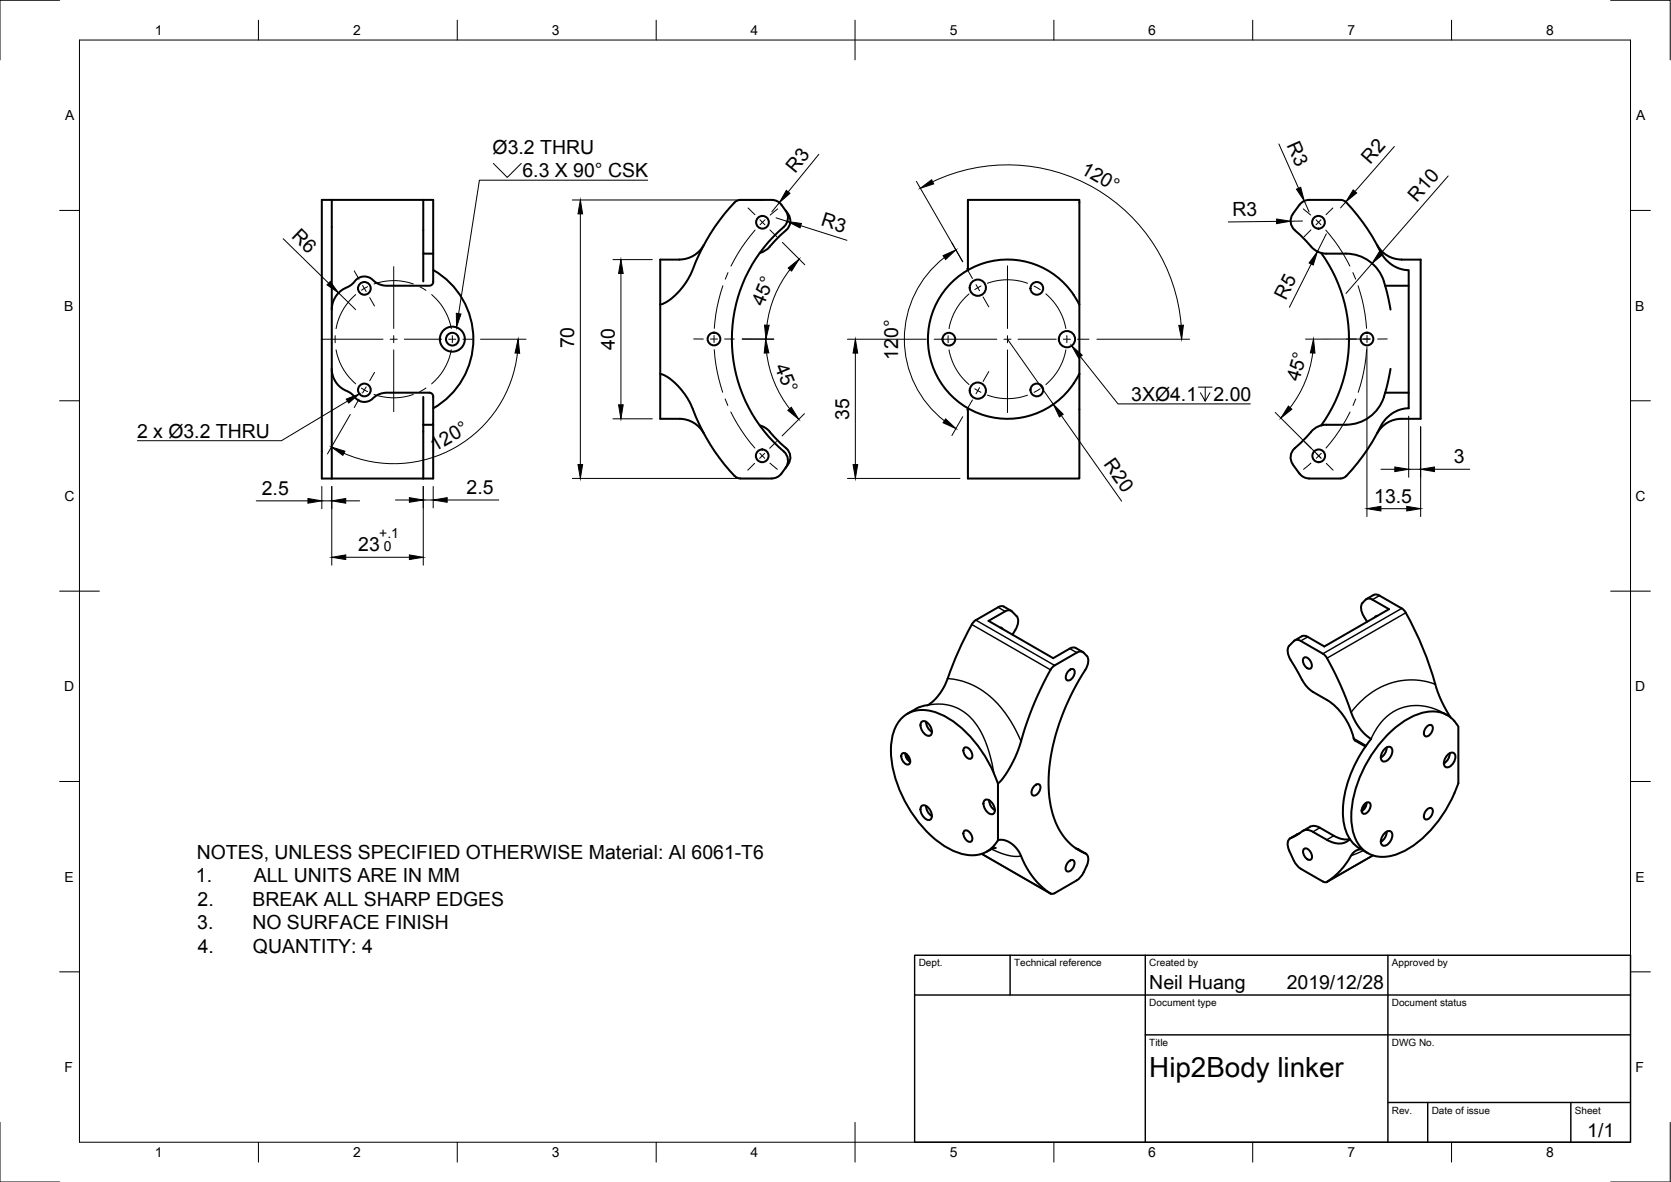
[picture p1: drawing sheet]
<svg xmlns="http://www.w3.org/2000/svg" width="420mm" height="297mm" viewBox="0 0 420 297" stroke-linecap="round" stroke-linejoin="round" font-family="sans-serif">
<g fill="none" stroke="#000" stroke-width=".51">
<path d="M83.4 50.2v70.1M106.4 50.2v13.5h2.5M184.7 50.9a55.2 55.2 0 0 0-11.1 18.2l-.3 .6a13.6 13.6 0 0 1-7.3 6.8M184.7 50.9l.7-.5 .8-.2h7.9l1.3 .4a5.4 5.4 0 0 1 2.2 2.4l.6 .8M197.6 53a3 3 0 0 1-.5 4 37.1 37.1 0 0 0 .4 56.9 3 3 0 0 1 .1 3.6M198.2 53.8a3 3 0 0 1-.5 4l-4.9 4.9-1.8 .9M325.1 53.8a2.99 2.99 0 0 0 .5 4l4.1 4.2M329.2 50.2h7.9l.8 .2a43 43 0 0 1 9.2 12.8 8.1 8.1 0 0 0 7.1 4.7v34.7a8.1 8.1 0 0 0-7.1 4.7 48.3 48.3 0 0 1-8.9 12.6l-1.1 .3-7.9 .1M329.2 50.2l-1 .2-1.1 .7-2 2.7M106.4 63.7v7M108.9 63.7v7a1 1 0 0 1-1 1.1h-10.9l-1.7-.4-1.2-.7a3.3 3.3 0 0 0-5.4 .6l-.9 .7a6.2 6.2 0 0 0-4.4 5.8M108.9 63.7v-13.5h-28v70.1h28v-13.5"/>
<path d="M109 67.9a20 20 0 0 1 0 34.7M170.8 65.2h-4.8v28.7M177 61.5a7 7 0 0 1-6.2 3.7M243.4 67.9v-17.7h28v26.3M270 74.2l1.4 2.3v17.4M270 74.1a20 20 0 0 0-29.9-3.9 20 20 0 0 0 0 30.1 20 20 0 0 0 29.9-4M329.7 62l1.4 1.1 1.2 .5 1.2 .1a20 20 0 0 1 8.1 .5 10 10 0 0 1 6.4 6.5M332.2 63.6a37 37 0 0 1 0 43.3M346.3 61.5a7.1 7.1 0 0 0 6.1 3.7h4.8v40h-4.8a7 7 0 0 0-6.1 3.7M348 70.7l.8 2.9 .8 4.2M348.3 71.8h5.9M83.4 92.7a6.3 6.3 0 0 0 4.5 5.9l.9 .7a3.3 3.3 0 0 0 5.6 .3l1.4-.7 1.2-.2h10.9a.98 .98 0 0 1 1 1.1v7h-2.5"/>
<path d="M106.4 99.8v7M348 99.8a10 10 0 0 1-9.6 6.9l-6.1 .2-1.7 .8-.9 .8M349.6 92.7l-1.3 6M354.2 98.7h-5.9l-.3 1.1M106.4 106.8v13.5M170.8 105.2h-4.8v-11.3l1.8 .8 1.7 1.3a18.2 18.2 0 0 1 4.7 6.9 49.9 49.9 0 0 0 10.5 16.7M170.8 105.2a7 7 0 0 1 6.2 3.7M191 106.9l1.4 .6 1.2 1M193.5 108.5l2.7 2.9a4.5 4.5 0 0 1 2.5 3.5l-.2 1.2-.3 .6M197.6 117.5a5 5 0 0 1-2.6 2.6l-.9 .2-7.9-.1-.8-.1-.7-.5M198.2 116.7l-.6 .8M243.4 102.6v17.7h28v-17.4"/>
<path d="M325.1 116.7l2 2.7 1.1 .7 1 .1M329.7 108.5l-2.7 2.9a4.6 4.6 0 0 0-2.5 3.5l.3 1.2 .3 .6M245.4 155.8l-.3 .2a33.4 33.4 0 0 0-4.1 7.6l-3.3 8.4-1 1.7a10.4 10.4 0 0 1-3.5 3.5M251.5 157.7l.6 .4M252.5 152.5l1.7 1M252.5 152.4a1.49 1.49 0 0 0-1.5 .2l-5.6 3.2M255.6 154.8a3.6 3.6 0 0 1-.7 4.1l-.3 .6M255.6 154.9l-1.1-1.2a1.33 1.33 0 0 0-1.8-.1l-4.1 2.4 16.2 9.4 4.2-2.4a1.49 1.49 0 0 1 1.5-.2l1.7 1.1M343 155l.8 1.3M343.4 150.7a2.87 2.87 0 0 0-.4 4.3M343.4 150.7a1.31 1.31 0 0 1 1.7 0l4.1 2.4-16.2 9.4-4.2-2.5a1.47 1.47 0 0 0-1.5-.1l-1.7 1M343.6 150.5l1.8-1a1.47 1.47 0 0 1 1.5 .2l5.8 3.4a37 37 0 0 1 4.5 8.5 98.4 98.4 0 0 1 4.2 11.8l1.2 3.1 2.2 3.8"/>
<path d="M346.3 154.8l-.6 .3M233.2 177.2l-2 .5-3 1.7M265.2 167.2l-.3 .2a38.2 38.2 0 0 0-4.7 9 79.8 79.8 0 0 0-3.7 10.5l-.7 2.3-1.4 2.9-1.6 2.6-1.9 2.2M268.7 168.5a.82 .82 0 0 1 1.5 0 2.08 2.08 0 0 1-1.8 2.5 1.38 1.38 0 0 1 0-2.1zM272.5 164a1.31 1.31 0 0 0-1.7 0l-5.6 3.2M272.5 164a2.89 2.89 0 0 1 .4 4.3 53.9 53.9 0 0 0-9.2 29.7 20 20 0 0 0 5.5 14.1l2.9 2a1.89 1.89 0 0 1 1.4 2.8l-1 2.3M324.5 165.8l2.9 5.1M325.3 161.1a3 3 0 0 0-.8 4.7M325.3 161.1a1.31 1.31 0 0 1 1.8 0l5.5 3.2M327.4 170.9l1 1.5 1.7 1.5a19.3 19.3 0 0 1 6.7 4.7l1.3 1.7 1.1 2 1.2 3.2M327.8 165.3a1.38 1.38 0 0 1 1.8 1.1 .96 .96 0 0 1 .3 1 .96 .96 0 0 1-.8 .7 2.08 2.08 0 0 1-1.3-2.8zM332.6 164.3l.3 .2a46.4 46.4 0 0 1 5.6 11l1.4 4 1.1 2.2a10.6 10.6 0 0 0 3.8 4 29.9 29.9 0 0 0-7.1 19.9 9.6 9.6 0 0 0 6.2 8.8"/>
<path d="M363 179.2l.9 .5M226.8 189.4a1.38 1.38 0 0 1 1.9 1 .96 .96 0 0 1 .2 1.1 .96 .96 0 0 1-.8 .6 2.08 2.08 0 0 1-1.3-2.7zM227.6 189.3a2.44 2.44 0 0 0 1.3 2.2M227.9 189.5l1 1.7M231.7 181.4a1.66 1.66 0 0 1 2.2 1.1 1.67 1.67 0 0 1-.2 2.4 2.55 2.55 0 0 1-2-3.5zM232.8 181.4a3.2 3.2 0 0 0 1.5 2.5M242.5 188a1.38 1.38 0 0 1 1.8 1 .96 .96 0 0 1 .3 1 .96 .96 0 0 1-.9 .7 2.08 2.08 0 0 1-1.2-2.7zM249.9 194.4l1 2.5v14.2M249.9 194.4a29.2 29.2 0 0 0-13.4-14.9 8.5 8.5 0 0 0-9.7 .9 12 12 0 0 0-2.7 9.6 31.6 31.6 0 0 0 13.8 22.9 10.7 10.7 0 0 0 9.4 1.5 8.1 8.1 0 0 0 3.6-3.3M260.1 197.5a.82 .82 0 0 1 1.5 0 2.08 2.08 0 0 1-1.8 2.4 1.38 1.38 0 0 1 0-2.1zM340.3 185.5l.4 .6 2.6 1.5M348.3 188.1a1.04 1.04 0 0 1 1.4-.3 1.04 1.04 0 0 1 .4 1.4l-.4 .9a1.66 1.66 0 0 1-2.2 1.1 2.44 2.44 0 0 1 .8-3.1z"/>
<path d="M348.7 184.9a18.1 18.1 0 0 1 11.2-6.1 7.6 7.6 0 0 1 6.8 3.8v14.2a33.1 33.1 0 0 1-12.1 16.2 11.5 11.5 0 0 1-9.4 2 8.2 8.2 0 0 1-5.2-6.9 27.6 27.6 0 0 1 5.5-19.3zM348.7 187.8a3.1 3.1 0 0 1-1.5 2.6M358.8 182.6a.82 .82 0 0 1 1.4 0 2.08 2.08 0 0 1-1.7 2.5 1.38 1.38 0 0 1 0-2.2zM364.1 189.6a1.04 1.04 0 0 1 1.4-.4 1.04 1.04 0 0 1 .4 1.4l-.4 1a1.66 1.66 0 0 1-2.2 1 2.44 2.44 0 0 1 .8-3zM364.5 189.3a3.1 3.1 0 0 1-1.4 2.6M231.7 202.6a1.66 1.66 0 0 1 2.2 1 1.67 1.67 0 0 1-.2 2.5 2.55 2.55 0 0 1-2-3.5zM232.8 202.5a3.2 3.2 0 0 0 1.5 2.6M242.5 208.8a1.38 1.38 0 0 1 1.8 1.1 .96 .96 0 0 1 .3 1 .96 .96 0 0 1-.9 .7 2.08 2.08 0 0 1-1.2-2.8zM246.9 214.6l17.3 10M247.6 201.1a1.66 1.66 0 0 1 2.1 1.1 1.67 1.67 0 0 1-.1 2.4 2.55 2.55 0 0 1-2-3.5zM248.7 201.1a3.2 3.2 0 0 0 1.5 2.5M250.4 213.1l-1.1 .3-1.2 .6"/>
<path d="M250.9 211.1h1.3l1.2 .3a7 7 0 0 1 3.3 3.7 19.8 19.8 0 0 0 7.4 9.4M268.7 216.5a.82 .82 0 0 1 1.4 0 2.08 2.08 0 0 1-1.7 2.5 1.38 1.38 0 0 1 0-2.1zM270.5 213.2l.6 .3M271.1 213.4l.2 .1M271.3 213.5l1.7 1M272.5 219.2l-1 1.4-.8 .6M325.3 216.3l1 1.4 .8 .6 5.5 3.2 .6 .2 .5-.1M326.1 209.7l-1.7 1M326.8 209.4l-.6 .3M327.4 208.9l-2.1 1.4a1.88 1.88 0 0 0-1.4 2.7l1.4 3.3M327.4 208.9a2.37 2.37 0 0 1 2.7 .1M327.6 208.8a3.6 3.6 0 0 1 3.2-1.2l5.8 3 1.7 .4 1.1-.1"/>
<path d="M327.9 213.4a1.38 1.38 0 0 1 1.8 1 .96 .96 0 0 1 .3 1 .96 .96 0 0 1-.9 .7 2.08 2.08 0 0 1-1.2-2.7zM330.1 209a14.9 14.9 0 0 0 6 2.9 3.7 3.7 0 0 0 3.3-1M342.2 213.4l-1.4 .4-.9 .9a19.5 19.5 0 0 1-6.2 6.9M343.1 202a.82 .82 0 0 1 1.5 0 2.08 2.08 0 0 1-1.8 2.5 1.38 1.38 0 0 1 0-2.1zM343.4 201.8l-1 1.8M343.6 201.7a2.44 2.44 0 0 1-1.2 2.1M345.2 215l-11.6 6.6M348.3 209.3a1.04 1.04 0 0 1 1.4-.4 1.04 1.04 0 0 1 .4 1.4l-.4 1a1.66 1.66 0 0 1-2.2 1 2.44 2.44 0 0 1 .8-3zM348.7 209a3.1 3.1 0 0 1-1.5 2.6M358.8 203.5a.82 .82 0 0 1 1.4 0 2.08 2.08 0 0 1-1.7 2.4 1.38 1.38 0 0 1 0-2.1zM265.2 224.5l-.6 .1-.4-.1M270.7 221.2l-5.5 3.3"/>
<circle cx="191.7" cy="55.9" r="1.6"/>
<circle cx="331.5" cy="55.9" r="1.6"/>
<circle cx="91.6" cy="72.5" r="1.6"/>
<circle cx="245.9" cy="72.3" r="2.04"/>
<circle cx="260.7" cy="72.5" r="1.6"/>
<circle cx="91.6" cy="98" r="1.6"/>
<circle cx="113.7" cy="85.2" r="1.6"/>
<circle cx="113.7" cy="85.2" r="3.1"/>
<circle cx="179.5" cy="85.2" r="1.6"/>
<circle cx="238.6" cy="85.2" r="1.6"/>
<circle cx="245.9" cy="98.2" r="2.04"/>
<circle cx="260.7" cy="98" r="1.6"/>
<circle cx="343.7" cy="85.2" r="1.6"/>
<circle cx="191.7" cy="114.6" r="1.6"/>
<circle cx="331.6" cy="114.6" r="1.6"/>
</g>
<g fill="none" stroke="#000" stroke-width=".36">
<path d="M244.3 156.9l19.8 11.4M245.4 155.8l19.8 11.4M251 152.6l1.7 1M346.9 149.7l-1.8 1M352.4 152.9l-19.8 11.4M353.5 154l-19.8 11.4M233.3 177.2l2.1-.3 2.1 .1 2.1 .5 1.9 .9 1.8 1.2 1.3 1.3 1.7 2.4 1.1 2.2a38.4 38.4 0 0 1 2.5 8.9M238.3 170.5a20.2 20.2 0 0 1 15.7 10.5l2.7 5.3M269 163l1.7 1M328.8 160l-1.8 1.1M360.9 172a17.8 17.8 0 0 0-20.1 5.7l-1.1 1.3M363 179.2a12.1 12.1 0 0 0-17.8 5.4l-.5 1.1"/>
<path d="M340.4 185.6l3.1 1.8M246.9 214.6l17.2 9.9M249.3 213.4l2.5 1 1.7 .6a6.7 6.7 0 0 0 3.2 .1M249.9 212.5l-.9 1M271.1 213.5l1.8 1M326.3 209.6l-1.8 1M331.9 208l-1.8 1M335.4 210l-1.8 1M342.8 213.7l-3.1 1.3M345.2 215l-11.5 6.6"/>
</g>
<!-- layer: Border -->
<g fill="none" stroke="#000" stroke-width=".25">
<path d="M15 .1h-15v15M20 10.1h390v276.9h-390zM65 5.1v5M115 5.1v5M165 5.1v5M215 5.1v10M265 5.1v5M315 5.1v5M365 5.1v5M405 .1h15v15M15 52.9h5M410 52.9h5"/>
<path d="M15 100.7h5M410 100.7h5M15 148.6h10M405 148.6h10M15 196.4h5M410 196.4h5M15 244.2h5M410 244.2h5M0 282.1v14.9h15M65 287v5M115 287v5M165 287v5"/>
<path d="M215 282.1v9.9M265 287v5M315 287v5M365 287v5M420 282.1v14.9h-15"/>
</g>
<!-- layer: TitleBlock -->
<path d="M230 240.1h180v46.9h-180zM230 250h180M254 240.1v9.9M288 240.1v46.9M349 240.1v46.9M288 260.1h122M349 277.1h61M359 277.1v9.9M395 277.1v9.9" fill="none" stroke="#000" stroke-width=".36"/>
<!-- layer: Center Lines -->
<g fill="none" stroke="#000" stroke-width=".25">
<path d="M188.1 52.3l1.7 1.7M189.9 57.8l-3.4 4.3-2.7 4.8M191.1 55.2l1.2 1.3M192.4 55.2l-1.3 1.3M193.6 57.8l1.7 1.7M195.5 52.5l-1.8 1.5M327.7 52.5l1.9 1.5M329.6 57.8l-1.7 1.7M330.9 55.2l1.3 1.3M332.1 55.2l-1.2 1.3M333.4 57.8l3.3 4.3 2.7 4.8M335.1 52.3l-1.7 1.7"/>
<path d="M89.1 68.1l1.2 2.1M89.4 74a14.7 14.7 0 0 0-4.9 8.6M91.2 71.7l.9 1.6M92.4 72l-1.5 .9M93 74.8l1.2 2.1M94 71.4a14.7 14.7 0 0 1 9.9 0M99 67v15.6M105.6 72.1l1.5 .9M108.5 74a14.7 14.7 0 0 1 5 8.6M181.8 71.8l-1.5 5.3-.7 5.4M183 68.5l-.6 1.7M243.1 67.5l1.4 2.5"/>
<path d="M243.6 73.9a14.7 14.7 0 0 0-5 8.7M245.4 71.5l.9 1.6M246.7 71.9l-1.6 .9M247.2 74.6l1.4 2.5M248.3 71.2a14.7 14.7 0 0 1 10.1 0M253.3 66.8v15.8M260 71.9l1.6 .9M263 73.9a14.7 14.7 0 0 1 5 8.7M340.2 68.5l.7 1.7M341.5 71.8l1.4 5.3 .7 5.4M80.8 85.2h15.5M84.3 84.4v1.7"/>
<path d="M84.5 87.9a14.7 14.7 0 0 0 4.9 8.6M90.9 97.5l1.5 .9M92.1 97.2l-.9 1.6M94 99.1a14.7 14.7 0 0 0 9.9 0M94.2 93.6l-1.2 2.1M98.1 85.2h1.8M99 84.4v1.7M99 87.9v15.6M101.7 85.2h9.3M107.1 97.5l-1.5 .9M112.8 85.2h1.8M113.5 87.9a14.7 14.7 0 0 1-5 8.6"/>
<path d="M113.7 84.3v1.8M116.4 85.2h2.4M174.4 85.2h2.4M178.6 85.2h1.8M179.5 84.3v1.8M179.6 87.9l.7 5.4 1.4 5.3M182.2 85.2h2.4M234.9 85.2h15.7M238.4 84.4v1.7M238.6 87.9a14.7 14.7 0 0 0 5 8.7M245.1 97.7l1.6 .9M246.3 97.4l-.9 1.6"/>
<path d="M248.3 99.3a14.7 14.7 0 0 0 10.1 0M248.6 93.4l-1.4 2.5M252.4 85.2h1.8M253.3 84.4v1.7M253.3 87.9v15.8M256 85.2h9.6M261.5 97.7l-1.5 .9M338.6 85.2h2.4M342.8 85.2h1.8M343.6 87.9l-.7 5.4-1.4 5.3M343.7 84.3v1.8M348.8 85.2h-2.4"/>
<path d="M90.3 100.3l-1.2 2.1M182.3 100.3l.7 1.6M183.8 103.5l2.7 4.8 3.3 4.3M189.7 116.4l-1.7 1.8M191 113.9l1.3 1.3M192.3 113.9l-1.3 1.3M193.6 116.4l1.9 1.5M195.2 111l-1.7 1.7M244.5 100.5l-1.4 2.5M328 111l1.7 1.7M329.6 116.4l-1.8 1.5M331 113.9l1.2 1.3"/>
<path d="M332.2 113.9l-1.2 1.3M333.5 116.4l1.7 1.8M339.5 103.5l-2.8 4.8-3.3 4.3M340.9 100.3l-.7 1.6"/>
</g>
<!-- layer: Dimensions -->
<g fill="none" stroke="#000" stroke-width=".25">
<path d="M205.9 38.8l-7.7 9.4M321.6 36.2l4.9 11.1M350.6 36.8l-9.9 11.3M71.2 60l11.4 11.2M143.9 50.3h48.2M145.9 53.7v63M195.1 54.7l2.9 1M196 50.9l-1.9 2.3M201.3 56.7l11.7 3.7M230.4 45.6l11.7 20.2M234.5 45.7a43.8 43.8 0 0 1 62.5 36M321 55.6l-12.2 .2"/>
<path d="M327.5 55.5l-3 .1M328 50.5l1.2 2.7M333.5 58.7l-2.2 4.5M338.4 50.7l-1.3 1.5M364.1 44.2l-16.8 19.4M85.1 73.6l4.3 4.2M154.1 65.2h9.9M156.1 68.7v33M196.7 60.9l5.7 5.6M198.6 67.7a28.4 28.4 0 0 0-5.8 14M237.5 64.7a25.9 25.9 0 0 0 0 41M329.7 66.3l-5.5 10.9"/>
<path d="M345 66.2l-6.6 7.6M120.8 85.2h11.5M130.1 88.7a31.3 31.3 0 0 1-43.6 25.2M186.6 85.2h8M192.8 88.7a28.5 28.5 0 0 0 5.8 14M213.1 85.2h19.8M215.1 88.7v28M253.3 85.2l11.5 16.4M330.1 88.7a28.1 28.1 0 0 1-5.7 13.7M343.7 87.2v42.6M344.4 85.2h-16.1M88.1 104.1l-5.8 10"/>
<path d="M154.1 105.2h9.9M202.3 104l-5.6 5.5M242.1 104.7l-2.7 4.7M266.9 104.4l15.1 21.5M320.7 103.7l11.4 11.3M347.2 117.9h3.5M354.2 104.6v15.3M354.2 117.9h3M357.2 107.2v22.6M360.7 117.9h8.8M64.4 125.9h13M80.9 122.2v5.7"/>
<path d="M80.9 125.9h2.5M83.4 122.2v19.8M86.9 125.9h3.5M99.4 125.7h3.5M106.4 122.2v19.8M106.4 125.7h2.5M108.9 122.2v5.4M112.4 125.7h13M143.9 120.2h48.2M213.1 120.2h28.3M347.2 127.8h6.5M86.9 140h16"/>
</g>
<g fill="#000" stroke="#000" stroke-width=".25">
<path d="M145.9 50.3l.6 3.4h-1.2zM197.7 47.8l.9 .8-2.6 2.3zM198 55.7l3.5 .5-.3 1.1zM231.4 47.3l2.9-2.1 .5 1zM321 55l3.5 .6-3.5 .6zM326 47.5l1-.4 1 3.4zM340.3 47.7l.8 .8-2.7 2.2zM83 70.7l2.1 2.9-2.9-2zM156.1 65.2l.6 3.5h-1.2zM198.2 67.4l2.7-2.3-1.8 3zM237.1 64.2l3.2-1.4-2.5 2.4zM331.3 63.2l-1.1 3.4-1-.5z"/>
<path d="M346.9 63.2l.8 .8-2.7 2.2zM130.3 85.2l.4 3.6-1.2-.1zM192.5 85.2l.8 3.5h-1.1zM192.2 81.7l1.2 .1-.8 3.4zM215.1 85.2l.6 3.5h-1.2zM330.3 85.2l.3 3.5h-1.1zM83.4 112.3l3.3 1.1-.5 1zM145.3 116.7h1.2l-.6 3.5zM155.5 101.7h1.2l-.6 3.5zM198.1 103.1l.9-.8 1.9 3.1zM214.5 116.7h1.2l-.6 3.5zM237.8 105.3l2.5 2.4-3.2-1.5z"/>
<path d="M324 102.1l.8 .7-2.7 2.3zM350.7 117.4l3.5 .5-3.5 .6zM357.2 117.9l3.5-.5v1.1zM77.4 125.3l3.5 .6-3.5 .6zM83.4 140l3.5-.5v1.1zM83.4 125.9l3.5-.6v1.2zM102.9 139.5l3.5 .5-3.5 .6zM102.9 125.1l3.5 .6-3.5 .5zM108.9 125.7l3.5-.6v1.1zM343.7 127.8l3.5-.6v1.2zM353.7 127.2l3.5 .6-3.5 .6z"/>
</g>
<!-- layer: Annotations -->
<path d="M114.7 78.7l1.2 .2-1.1 3.4zM87.1 100.3l3.3-1.3-2.7 2.3z" fill="#000" stroke="#000" stroke-width=".25"/>
<path d="M124.1 41.1l3.5 3.5 3.5-3.5M162.9 45.3h-42.4l-5.2 33.5M271.7 89.6l9.4 11.9h33.3M87.4 100.8l-16.6 10h-36.3" fill="none" stroke="#000" stroke-width=".25"/>
<text font-size="20.7" x="268.1" y="102.7">x2.00</text>
<text font-size="7" x="289" y="270.6">Hip2Body linker</text>
<g font-size="4.9">
<text x="123.9" y="38.7">Ø3.2 THRU</text>
<text x="323.4" y="36.6" transform="rotate(66 323.4 36.6)">R3</text>
<text x="344.5" y="41.5" transform="rotate(-49 344.5 41.5)">R2</text>
<text x="131.4" y="44.6">6.3 X 90° CSK</text>
<text x="199.9" y="43.7" transform="rotate(-51 199.9 43.7)">R3</text>
<text x="271.5" y="43.4" transform="rotate(30 271.5 43.4)">120°</text>
<text x="356.2" y="50.9" transform="rotate(-49 356.2 50.9)">R10</text>
<text x="73.1" y="59.7" transform="rotate(44 73.1 59.7)">R6</text>
<text x="206.2" y="56.6" transform="rotate(18 206.2 56.6)">R3</text>
<text x="309.9" y="54.2" transform="rotate(-1 309.9 54.2)">R3</text>
<text x="192" y="77.1" transform="rotate(-67 192 77.1)">45°</text>
<text x="323.3" y="75.5" transform="rotate(-63 323.3 75.5)">R5</text>
<text x="144.4" y="87.6" transform="rotate(-90 144.4 87.6)">70</text>
<text x="154.6" y="87.9" transform="rotate(-90 154.6 87.9)">40</text>
<text x="194.8" y="92.2" transform="rotate(67 194.8 92.2)">45°</text>
<text x="225.8" y="90.4" transform="rotate(-90 225.8 90.4)">120°</text>
<text x="284.4" y="100.8">3XØ4.1</text>
<text x="305.1" y="100.8">2.00</text>
<text x="326.7" y="96.1" transform="rotate(-74 326.7 96.1)">45°</text>
<text x="213.5" y="105.5" transform="rotate(-90 213.5 105.5)">35</text>
<text x="34.5" y="110.1">2 x Ø3.2 THRU</text>
<text x="109.4" y="113.6" transform="rotate(-30 109.4 113.6)">120°</text>
<text x="277.4" y="116.7" transform="rotate(55 277.4 116.7)">R20</text>
<text x="365.5" y="116.4">3</text>
<text x="65.8" y="124.3">2.5</text>
<text x="117.3" y="124.1">2.5</text>
<text x="345.5" y="126.3">13.5</text>
<text x="90.1" y="138.5">23</text>
<text x="49.5" y="215.9">NOTES, UNLESS SPECIFIED OTHERWISE Material: Al 6061-T6</text>
<text x="49.3" y="221.8">1.</text>
<text x="63.8" y="221.8">ALL UNITS ARE IN MM</text>
<text x="49.7" y="227.7">2.</text>
<text x="63.5" y="227.7">BREAK ALL SHARP EDGES</text>
<text x="49.6" y="233.5">3.</text>
<text x="63.5" y="233.5">NO SURFACE FINISH</text>
<text x="49.7" y="239.4">4.</text>
<text x="63.6" y="239.4">QUANTITY: 4</text>
<text x="289" y="248.5">Neil Huang</text>
<text x="323.5" y="248.5">2019/12/28</text>
<text x="399.1" y="285.7">1/1</text>
</g>
<g font-size="3.5">
<text x="39" y="8.8">1</text>
<text x="88.8" y="8.8">2</text>
<text x="138.8" y="8.8">3</text>
<text x="188.7" y="8.8">4</text>
<text x="238.8" y="8.8">5</text>
<text x="288.7" y="8.8">6</text>
<text x="338.8" y="8.8">7</text>
<text x="388.8" y="8.8">8</text>
<text x="16.4" y="30.2">A</text>
<text x="411.4" y="30.2">A</text>
<text x="16.2" y="78">B</text>
<text x="411.2" y="78">B</text>
<text x="16.2" y="125.9">C</text>
<text x="411.2" y="125.9">C</text>
<text x="95.4" y="135.1">+.1</text>
<text x="96.5" y="138.5">0</text>
<text x="16.2" y="173.7">D</text>
<text x="411.2" y="173.7">D</text>
<text x="16.2" y="221.6">E</text>
<text x="411.2" y="221.6">E</text>
<text x="16.2" y="269.4">F</text>
<text x="411.2" y="269.4">F</text>
<text x="39" y="290.8">1</text>
<text x="88.8" y="290.8">2</text>
<text x="138.8" y="290.8">3</text>
<text x="188.7" y="290.8">4</text>
<text x="238.8" y="290.8">5</text>
<text x="288.7" y="290.8">6</text>
<text x="338.8" y="290.8">7</text>
<text x="388.8" y="290.8">8</text>
</g>
<g font-size="2.5">
<text x="231" y="242.9">Dept.</text>
<text x="255" y="242.9">Technical reference</text>
<text x="289" y="242.9">Created by</text>
<text x="350" y="242.9">Approved by</text>
<text x="289" y="252.8">Document type</text>
<text x="350" y="252.8">Document status</text>
<text x="289" y="262.9">Title</text>
<text x="350" y="262.9">DWG No.</text>
<text x="350" y="279.9">Rev.</text>
<text x="360" y="279.9">Date of issue</text>
<text x="396" y="279.9">Sheet</text>
</g>
</svg>
